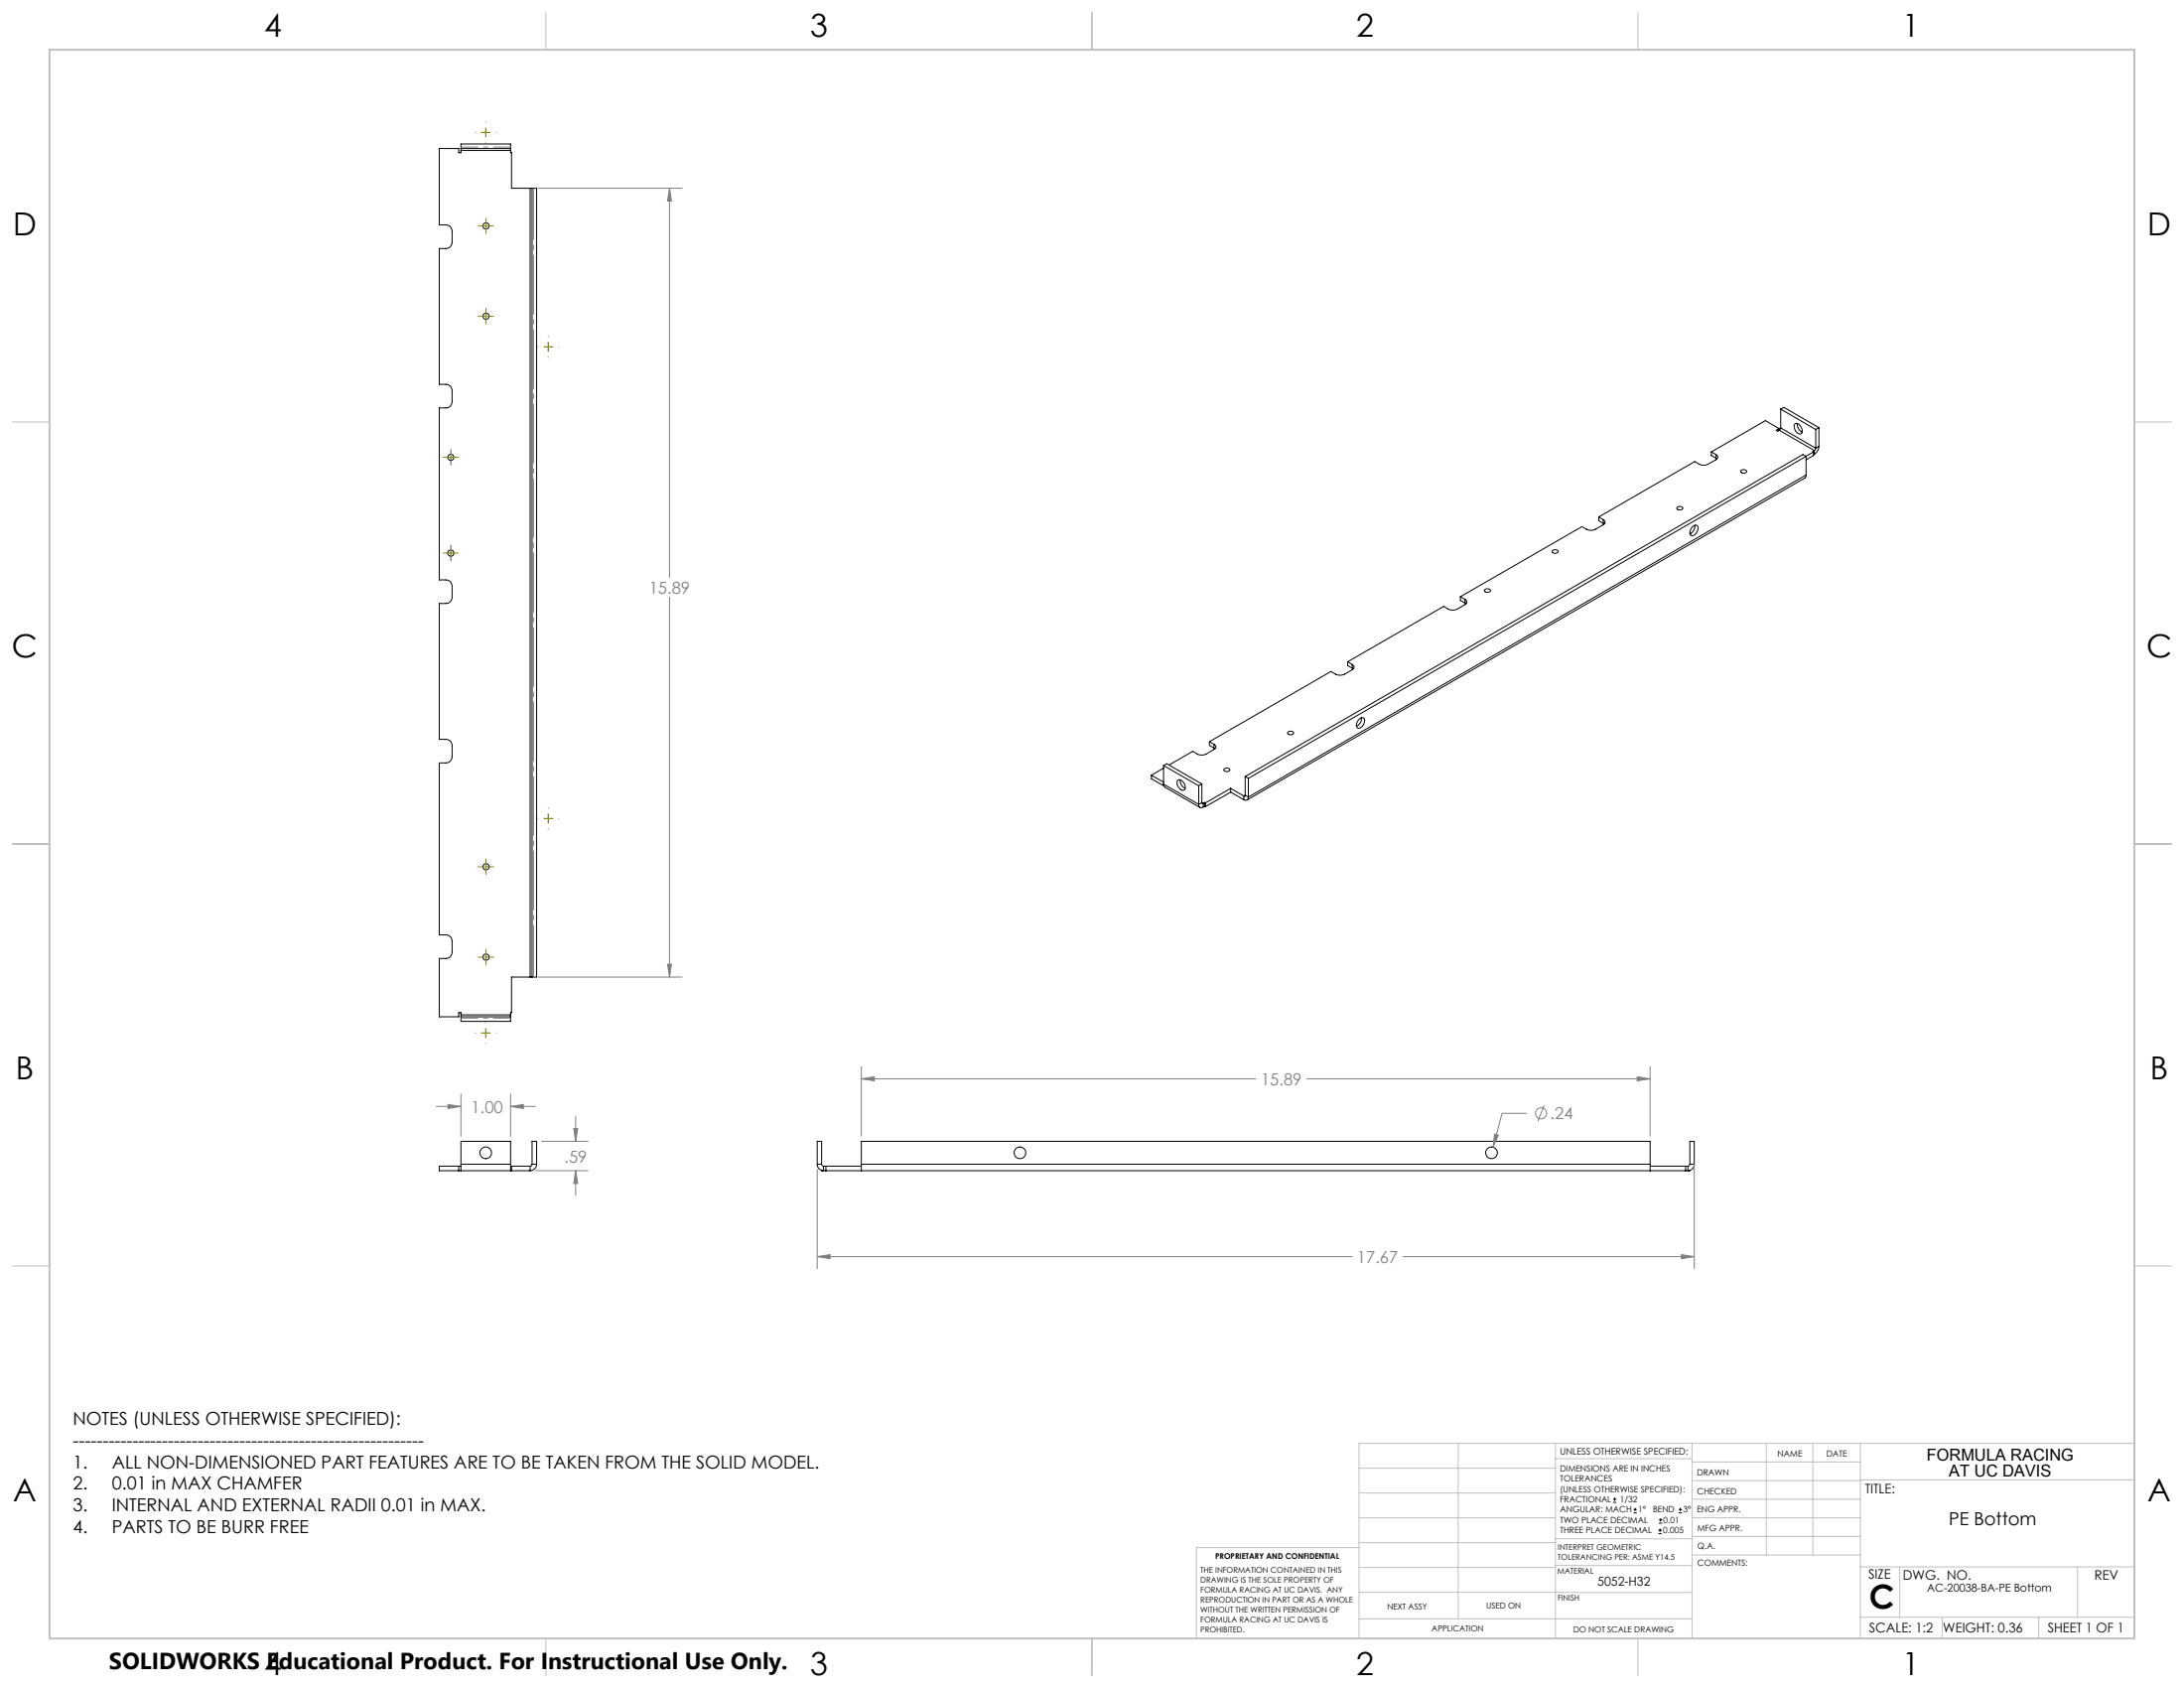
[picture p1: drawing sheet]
<svg xmlns="http://www.w3.org/2000/svg" width="559mm" height="432mm" viewBox="0 0 559 432" stroke-linecap="round" stroke-linejoin="round" font-family="sans-serif">
<g fill="none" stroke="#000" stroke-width=".25">
<path d="M117.9 38v.5M117.9 38.5v.6h-.5v-1.1h-5v19.5h1.7a1.57 1.57 0 0 1 1.6 1.6v2.9a1.57 1.57 0 0 1-1.6 1.6h-1.7v34.7h1.7a1.57 1.57 0 0 1 1.6 1.6v2.9a1.57 1.57 0 0 1-1.6 1.6h-1.7v43.9h1.7a1.57 1.57 0 0 1 1.6 1.6v2.9a1.57 1.57 0 0 1-1.6 1.6h-1.7v34.7h1.7a1.57 1.57 0 0 1 1.6 1.6v2.9a1.57 1.57 0 0 1-1.6 1.6h-1.7v43.9h1.7a1.57 1.57 0 0 1 1.6 1.6v2.9a1.57 1.57 0 0 1-1.6 1.6h-1.7v14.9h5v-1.1h.5v.6M117.9 38v-1.2h12.7v1.2M117.9 38h12.7M117.9 38.5h12.7M130.6 38v.5M130.6 38.5v.6h.3v9.1h4.7M135.6 48.2h.5M135.6 48.2v201.7M136.1 48.2h1.2v201.7h-1.2M136.1 48.2v201.7M437.9 115.6l1.2 .7"/>
<path d="M437.9 115.6v.9l1.2 .7M439.1 116.3a.69 .69 0 0 1 .4 .6 .69 .69 0 0 1-.4 .7l-2.1 1.1a2.33 2.33 0 0 1-2.2 0l-1.2-.6-24.6 14.2M439.1 117.2l.2 .2M439.1 116.3v.9M455.2 109.6l-3.5-2-13.8 8M455.2 109.6l-.8 .5 .4 .2 .5-.2M455.2 109.6v.5M455.3 110.1l8.9 5.2M455.6 109.5l-.3 .6M455.6 104.7l9 5.2M455.6 109.5l9 5.2M455.6 104.7v4.8"/>
<path d="M455.6 104.7l.8-.5 9 5.2M459.3 108.4a1.76 1.76 0 0 1 1.7 2.4 1.29 1.29 0 0 1-1.8-1 1.18 1.18 0 0 1 .1-1.4zM459.8 108.3l.1 .6a2.16 2.16 0 0 0 1.2 1.6M462.1 116.7l-142.7 82.4M462.1 116.7l-.8-.4-142.7 82.3M462.1 116.7v4.8M464 115.6l-1.9 1.1M464 115.6v.9l-1.9 1.1M464.2 115.3l-.4 .2 .2 .1M464.2 115.3v.9M464.2 116.2l-.2 .1M464.6 114.7l-.4 .6"/>
<path d="M464.6 109.9v4.8M465.4 114.2a2.72 2.72 0 0 1-1.2 2M465.4 109.4l-.8 .5M465.4 109.4v4.8M465.4 114.2l-.8 .5M409 132.3l1.2 .6M409 132.3v.9l1.2 .7M410.2 132.9a.69 .69 0 0 1 .5 .7 .69 .69 0 0 1-.5 .6l-2 1.2a2.4 2.4 0 0 1-2.3 0l-1.2-.7-31 17.9M410.2 133.9l.3 .2M410.2 132.9v1M429.1 129.8a.8 .8 0 0 1 .8-.3 .8 .8 0 0 1 .6 .7 .8 .8 0 0 1-.8 .3 .8 .8 0 0 1-.6-.7zM433.1 134.7a.77 .77 0 0 1 .7-.4 .77 .77 0 0 1 .6 .5 1.81 1.81 0 0 1-1.8 2.2 1.72 1.72 0 0 1 .5-2.3z"/>
<path d="M433.6 134.4l-.1 1-.5 .8-.6 .4M445.4 120.4a.8 .8 0 0 1 .9-.3 .8 .8 0 0 1 .6 .7 .8 .8 0 0 1-.9 .3 .8 .8 0 0 1-.6-.7zM462.1 121.5l-.3 .8-142.7 82.3M462.1 121.5l-142.7 82.4M373.7 152.6l1.2 .8M373.7 152.6v1l1.2 .7M374.9 153.4a.69 .69 0 0 1 .4 .6 .69 .69 0 0 1-.4 .7l-2.1 1.1a2.62 2.62 0 0 1-2.2 0l-1.2-.7-24.6 14.2M374.9 154.3l.2 .1M374.9 153.4v.9M379.8 150.9a.82 .82 0 0 1 .9-.3 .82 .82 0 0 1 .6 .6l-.4 .3h-.6l-.5-.3zM397.2 140.9a.82 .82 0 0 1 .8-.3 .82 .82 0 0 1 .6 .7l-.4 .2h-.6l-.4-.2zM344.8 169.3l1.2 .7"/>
<path d="M344.8 169.3v1l1.2 .6M346 170a.69 .69 0 0 1 .5 .7 .69 .69 0 0 1-.5 .6l-2 1.2a2.7 2.7 0 0 1-2.3 0l-1.2-.7-31 17.9M346 170.9l.3 .2M346 170v.9M294.6 198.3l3.1 1.8M294.6 198.3v.9l3.2 1.8M297.7 195.8v4.8M297.7 195.8l9 5.2M297.7 195.8l.8-.4 9 5.2M297.7 196.5l-3.1 1.8M301.4 199.5a1.76 1.76 0 0 1 1.7 2.5 1.32 1.32 0 0 1-1.8-1 1.34 1.34 0 0 1 .1-1.5zM302 199.5l-.1 .3a2.33 2.33 0 0 0 1.3 1.9"/>
<path d="M309.5 189.7l1.1 .7M309.5 189.7v1l1.1 .6M310.6 190.4a.66 .66 0 0 1 .5 .7 .66 .66 0 0 1-.5 .6l-2 1.2a2.7 2.7 0 0 1-2.2 0l-1.2-.7-6.1 3.5M310.6 191.3l.3 .2M310.6 190.4v.9M313.2 196.7a.8 .8 0 0 1 .8-.3 .8 .8 0 0 1 .6 .7 .8 .8 0 0 1-.8 .3 .8 .8 0 0 1-.6-.7zM318.6 198.6l.8 .5M318.6 198.6v4.8M319.4 199.1v4.8M329.5 187.3a.8 .8 0 0 1 .8-.3 .8 .8 0 0 1 .6 .7 .8 .8 0 0 1-.8 .3 .8 .8 0 0 1-.6-.7zM347.8 184a.77 .77 0 0 1 .7-.4 .77 .77 0 0 1 .6 .4 1.81 1.81 0 0 1-1.8 2.2 1.69 1.69 0 0 1 .5-2.2zM348.3 183.6v.2a2.19 2.19 0 0 1-1.2 2"/>
<path d="M297.7 200.6l.4 .8 8.9 5.2M297.7 200.6l9 5.2M306.7 205.8a.7 .7 0 0 0 .3 .8 .7 .7 0 0 0 .9-.2M306.7 201v4.8M307.5 205.3l.1 .2h.3M307.5 200.6l-.8 .4M307.5 200.6v4.7M307.5 205.3l-.8 .5M307.5 205.3l.4 .2M307.9 205.5v.9M308.3 205.3l.1 .1M308.3 205.3l-.4 .2"/>
<path d="M308.3 205.3v.9M308.3 206.2l-.4 .2M308.3 206.2l.1 .1M308.4 205.4v.9M314.9 201.7l3.3 1.9M314.9 201.7l-6.5 3.7M314.9 201.7v.9M314.9 202.6l-6.5 3.7M314.9 202.6l3.3 2M318.2 203.6v1M318.6 203.4l-.1 .3-.3-.1M318.6 203.4l-.4 .2"/>
<path d="M318.6 203.4l.8 .5M319.4 203.9a.72 .72 0 0 1-.3 .7 .72 .72 0 0 1-.9 0M117.9 259.6v.5M117.9 259.6h12.7M130.6 259.6v.5M135.6 249.9h.5M135.6 249.9h-4.7v9.1h-.3v.6M117.9 260.1v1.2h12.7v-1.2M117.9 260.1h12.7M117.4 298.3v1.2M117.9 297.8v1.7M117.9 297.8v-5.8h12.7v5.8"/>
<path d="M117.9 297.8h12.7M117.9 298.3h-5.5v1.2h23.2M130.6 297.8v1.7M130.6 298.3h5M130.9 298.3v1.2M135.6 298.3v1.2M136.1 297.8l-.1 .4-.4 .1M136.1 297.8v-5.8h1.2v5.8M136.1 297.8h1.2M137.3 297.8a1.69 1.69 0 0 1-1.7 1.7M209.1 297.8a1.63 1.63 0 0 0 1.6 1.7v-1.2M209.1 297.8v-5.8h1.1v5.8"/>
<path d="M209.1 297.8h1.1M210.2 297.8l.2 .4 .3 .1M210.2 299.4h222.2M210.7 298.3h9.7M211.3 298.3v1.2M220.4 297.8v1.7M220.4 297.8v-5.8h201.8v5.8M220.4 297.8h201.8M422.2 297.8v1.7M422.2 298.3h9.7M431.3 298.3v1.2M432.4 297.8l-.2 .4-.3 .1"/>
<path d="M432.4 297.8v-5.8h1.1v5.8M432.4 297.8h1.1M433.5 297.8a1.63 1.63 0 0 1-1.6 1.7v-1.2M412.7 384.3h.9M412.7 383.5h.9M413.1 383.1v.8M418 387h.8M418 386.2h.8M418.4 385.7v.9M424.3 392.3h.9M424.3 391.4h.9M424.5 389.6h.8"/>
<path d="M424.5 388.8h.8M424.7 391v.9M424.9 388.4v.8M429.5 387h.9M429.5 386.2h.9M429.9 385.7v.9"/>
<circle cx="124.4" cy="57.8" r=".79"/>
<circle cx="124.4" cy="80.9" r=".79"/>
<circle cx="115.3" cy="117" r=".79"/>
<circle cx="115.3" cy="141.5" r=".78"/>
<circle cx="124.4" cy="221.7" r=".79"/>
<circle cx="124.4" cy="244.8" r=".79"/>
<circle cx="124.3" cy="294.9" r="1.51"/>
<circle cx="261" cy="294.9" r="1.49"/>
<circle cx="381.6" cy="294.9" r="1.49"/>
</g>
<g fill="none" stroke="#808080" stroke-width=".25">
<path d="M137.8 48.2h36.7M171.3 48.2l.5 3.2h-1zM171.3 48.2v99.5M171.3 152.8v97.1M137.8 249.9h36.7M170.8 246.7h1l-.5 3.2zM117.9 279.9v10.8M130.6 279.9v10.8M220.4 276l3.3-.6v1.1zM220.4 272.8v17.9M220.4 276h101M334.3 276h87.9"/>
<path d="M418.9 275.4l3.3 .6-3.3 .5zM422.2 272.8v17.9M111.6 283h6.3M114.6 282.5l3.3 .5-3.3 .6zM130.6 283l3.3-.5v1.1zM130.6 283h6.4M136.9 299.5h13.6M138.6 292h11.9M146.8 288.7h1l-.5 3.3zM147.3 299.5l.5 3.3h-1zM147.3 285.6v6.4M147.3 299.5v6.3"/>
<path d="M209.1 299.1v25.5M382.4 290.1l1 .3-1.4 3zM390.7 284.8h-6.4l-2.3 8.6M395.1 282.8l-1.6 4M433.5 297.7v26.9M209.1 321.5l3.3-.5v1zM209.1 321.5h136.9M358.9 321.5h74.6M430.2 321l3.3 .5-3.3 .5z"/>
<circle cx="394.3" cy="284.8" r="1.42"/>
</g>
<path d="M130.6 37.6h-12.7M117.9 260.4h12.7" fill="none" stroke="#808080" stroke-width=".25" stroke-dasharray="15.2 1.3 1.3 1.3" stroke-dashoffset="10.8" stroke-linecap="butt"/>
<path d="M136.5 249.9v-201.8" fill="none" stroke="#808080" stroke-width=".25" stroke-dasharray="15.2 1.3 1.3 1.3" stroke-dashoffset="2" stroke-linecap="butt"/>
<g fill="none" stroke="#808000" stroke-width=".25">
<path d="M121.5 33.9h.2M123 33.9h2.6M124.3 31.1v.2M124.3 32.6v2.5M124.3 36.4v.3M126.8 33.9h.2M122.3 57.8h4.1M124.4 55.7v4.1M124.4 78.8v4.1M122.3 80.9h4.1M137.5 88.7h.2M139 88.7h2.5"/>
<path d="M140.3 86v.2M140.3 87.5v2.5M140.3 91.3v.2M142.8 88.7h.2M113.3 117h4.1M115.4 114.9v4.2M115.4 139.4v4.1M113.3 141.5h4.1M124.4 219.6v4.2M137.5 209.4h.2M139 209.4h2.5M140.3 206.6v.2"/>
<path d="M140.3 208.1v2.5M140.3 211.9v.3M142.8 209.4h.2M122.3 221.7h4.1M122.3 244.8h4.1M124.4 242.7v4.2M121.5 264.2h.2M123 264.2h2.6M124.3 261.4v.3M124.3 263v2.5M124.3 266.8v.2M126.8 264.2h.2"/>
</g>
<g fill="none" stroke="#c0c0c0" stroke-width=".25">
<path d="M139.7 3.2v9.5M279.4 3.2v9.5M419.1 3.2v9.5M3.1 107.9h9.6M546.1 107.9h9.5M3.1 215.9h9.6M546.1 215.9h9.5M3.1 323.8h9.6M546.1 323.8h9.5M347.7 375.6h50.3M373.1 369.2v44.9M398 369.2v49.9"/>
<path d="M398 373.1h34.9M432.9 369.2v49.9M432.9 378.7h43.1M432.9 374h43.1M451.9 369.2v28.6M463.8 369.2v28.6M476 369.2v49.9M476 378.6h70.1M546.1 369.2h-198.4v49.9M347.7 394.6h50.3M347.7 388.3h50.3M347.7 381.9h50.3"/>
<path d="M347.7 395.9h-41.6v23.2M398 393.6h35M432.9 383.5h43.1M432.9 388.3h43.1M432.9 393h43.1M433 397.8h43M139.7 419.1v9.6M279.4 419.1v9.6M347.7 414.1h85.2M347.7 401h50.3M347.7 407.3h50.3M398 407.4h34.9"/>
<path d="M398 400.5h35M419.1 419.1v9.6M476 413.7h70.1M476 400.8h70.1M486.1 400.8v12.9M496.9 413.7v5.4M521.6 413.7v5.4M531.6 400.8v12.9"/>
</g>
<path d="M12.7 12.7h533.4v406.4h-533.4z" fill="none" stroke="#c0c0c0" stroke-width=".5"/>
<g fill="#808080">
<path d="M130.6 283l3.3-.5v1.1zM114.6 282.5l3.3 .5-3.3 .6zM146.8 288.7h1l-.5 3.3zM147.3 299.5l.5 3.3h-1zM170.8 246.7h1l-.5 3.2zM171.3 48.2l.5 3.2h-1z"/>
<path d="M430.2 321l3.3 .5-3.3 .5zM209.1 321.5l3.3-.5v1zM418.9 275.4l3.3 .6-3.3 .5zM220.4 276l3.3-.6v1.1zM382.4 290.1l-.4 3.3 1.4-3z"/>
</g>
<text font-size="8.5" x="478.3" y="411.4">C</text>
<g font-size="8.1">
<text x="67.6" y="9.3">4</text>
<text x="207.3" y="9.3">3</text>
<text x="347" y="9.3">2</text>
<text x="486.7" y="9.3">1</text>
<text x="3.3" y="60.1">D</text>
<text x="549.4" y="60.1">D</text>
<text x="3" y="168">C</text>
<text x="549.1" y="168">C</text>
<text x="4" y="276">B</text>
<text x="550.1" y="276">B</text>
<text x="3.3" y="383.9">A</text>
<text x="549.4" y="383.9">A</text>
<text x="67.6" y="428.4">4</text>
<text x="207.3" y="428.4">3</text>
<text x="347" y="428.4">2</text>
<text x="486.7" y="428.4">1</text>
</g>
<text font-size="5.9" x="27.9" y="427">SOLIDWORKS Educational Product. For Instructional Use Only.</text>
<g font-size="4.6">
<text x="18.6" y="364.4">NOTES (UNLESS OTHERWISE SPECIFIED):</text>
<text x="18.6" y="370">-----------------------------------------------------------</text>
<text x="18.6" y="375.5">1.</text>
<text x="28.6" y="375.5">ALL NON-DIMENSIONED PART FEATURES ARE TO BE TAKEN FROM THE SOLID MODEL.</text>
<text x="18.6" y="381.1">2.</text>
<text x="28.6" y="381.1">0.01 in MAX CHAMFER</text>
<text x="18.6" y="386.7">3.</text>
<text x="28.6" y="386.7">INTERNAL AND EXTERNAL RADII 0.01 in MAX.</text>
<text x="18.6" y="392.3">4.</text>
<text x="28.6" y="392.3">PARTS TO BE BURR FREE</text>
<text x="498.6" y="390.2">PE Bottom</text>
</g>
<g font-size="4.2" fill="#808080">
<text x="166" y="151.8">15.89</text>
<text x="322.6" y="277.6">15.89</text>
<text x="120.5" y="284.6">1.00</text>
<text x="396.7" y="286.4">.24</text>
<text x="144.4" y="297.6">.59</text>
<text x="347.2" y="323">17.67</text>
</g>
<g font-size="4.2">
<text x="493" y="373.5">FORMULA RACING</text>
<text x="498.7" y="377.8">AT UC DAVIS</text>
</g>
<g font-size="3.4">
<text x="477.2" y="381.9">TITLE:</text>
<text x="478.1" y="404">SIZE</text>
<text x="486.9" y="404">DWG. NO.</text>
<text x="535.9" y="404.1">REV</text>
<text x="478.2" y="417.6">SCALE: 1:2</text>
<text x="497.1" y="417.7">WEIGHT: 0.36</text>
<text x="523.9" y="417.6">SHEET 1 OF 1</text>
</g>
<text font-size="3.2" x="408.8" y="405.7">5052-H32</text>
<text font-size="2.8" x="493" y="407.2">AC-20038-BA-PE Bottom</text>
<text font-size="2.4" x="399.2" y="372.1">UNLESS OTHERWISE SPECIFIED:</text>
<g font-size="2.2">
<text x="399.2" y="376.4">DIMENSIONS ARE IN INCHES</text>
<text x="434.2" y="377.3">DRAWN</text>
<text x="454.8" y="372.5">NAME</text>
<text x="467.3" y="372.6">DATE</text>
<text x="399.2" y="379">TOLERANCES</text>
<text x="399.2" y="381.7">(UNLESS OTHERWISE SPECIFIED):</text>
<text x="434.3" y="382.2">CHECKED</text>
<text x="399.2" y="384.3">FRACTIONAL</text>
<text x="399.2" y="387">ANGULAR: MACH</text>
<text x="399.2" y="389.6">TWO PLACE DECIMAL</text>
<text x="414.5" y="384.3">1/32</text>
<text x="419.1" y="387">1°</text>
<text x="422.9" y="387">BEND</text>
<text x="425.6" y="389.6">0.01</text>
<text x="430.6" y="387">3°</text>
<text x="434.2" y="386.8">ENG APPR.</text>
<text x="399.2" y="392.3">THREE PLACE DECIMAL</text>
<text x="425.5" y="392.3">0.005</text>
<text x="434.3" y="391.6">MFG APPR.</text>
<text x="434.3" y="396.3">Q.A.</text>
<text x="434.3" y="400.5">COMMENTS:</text>
</g>
<g font-size="2.1">
<text x="354.9" y="411.6">NEXT ASSY</text>
<text x="380.3" y="411.6">USED ON</text>
<text x="366.3" y="417.4">APPLICATION</text>
<text x="402.5" y="417.5">DO NOT SCALE DRAWING</text>
</g>
<g font-size="2">
<text x="310.9" y="398.8">PROPRIETARY AND CONFIDENTIAL</text>
<text x="398.6" y="396.5">INTERPRET GEOMETRIC</text>
<text x="398.6" y="399">TOLERANCING PER: ASME Y14.5</text>
<text x="307.2" y="402.4">THE INFORMATION CONTAINED IN THIS</text>
<text x="307.2" y="404.9">DRAWING IS THE SOLE PROPERTY OF</text>
<text x="307.2" y="407.5">FORMULA RACING AT UC DAVIS. ANY</text>
<text x="398.5" y="402.6">MATERIAL</text>
<text x="307.2" y="410">REPRODUCTION IN PART OR AS A WHOLE</text>
<text x="307.2" y="412.5">WITHOUT THE WRITTEN PERMISSION OF</text>
<text x="398.5" y="409.4">FINISH</text>
<text x="307.2" y="415">FORMULA RACING AT UC DAVIS IS</text>
<text x="307.2" y="417.6">PROHIBITED.</text>
</g>
</svg>
